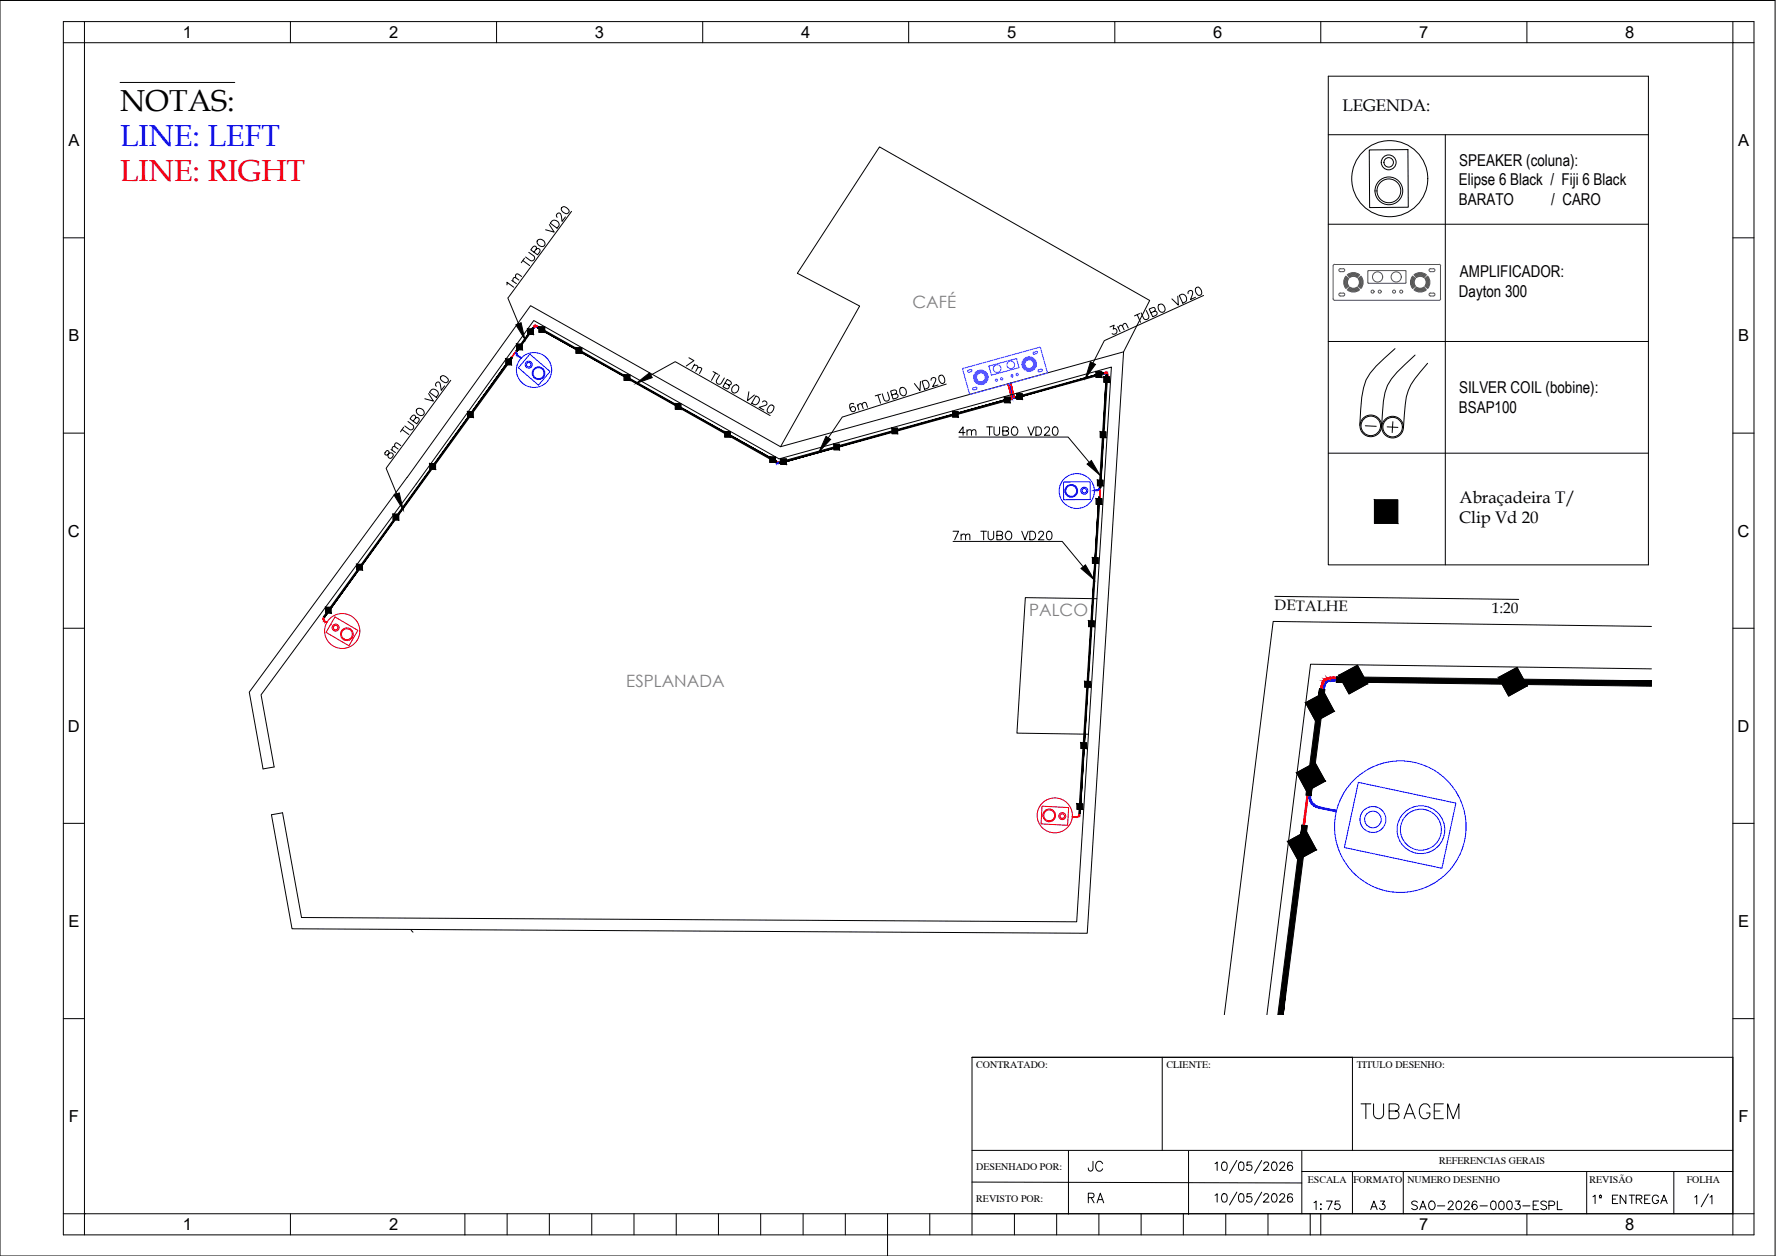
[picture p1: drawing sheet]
<svg xmlns="http://www.w3.org/2000/svg" width="420mm" height="297mm" viewBox="0 0 420 297" stroke-linecap="round" stroke-linejoin="round" font-family="sans-serif">
<!-- layer: Line_RIGHT -->
<g fill="#f00" stroke="#f00" stroke-width=".24">
<path d="M261.7 88.2h.2z"/>
<path d="M126.6 77v.2z"/>
<path d="M260.3 115.3l-.1 2.5zM260.3 115.3l-.1 2.5h-.1z"/>
<path d="M122.2 82.8l-1.2 1.8zM122.2 82.8l-1.2 1.8z"/>
<path d="M261 88.2l.3-.1zM261.1 88.3l.2-.2z"/>
<path d="M261.3 88.1h.2zM261.3 88.2l.2-.1z"/>
<path d="M261.5 88.1h.1zM261.5 88.2l.1-.1z"/>
<path d="M261.6 88.1h.1zM261.6 88.2l.1-.1z"/>
<path d="M261.9 88.2l-.1 .1zM261.9 88.2l-.1 .1z"/>
<path d="M261.8 88.3h.2zM261.8 88.3h.2z"/>
<path d="M261.9 88.4l.1 .1zM261.9 88.4l.1 .1z"/>
<path d="M261.9 88.5l.1 .1zM261.9 88.5l.1 .1z"/>
<path d="M239.1 90.6l.3 1.2zM239.1 90.6l.3 1.2zM239.4 91.8l.2 .8zM239.4 91.8l.2 .8zM239.6 92.6l.2 .6zM239.6 92.6l.2 .6h-.1zM239.7 93.2l.2 .4-.1-.4zM239.7 93.2l.2 .4zM239.9 93.6l.1 .2zM239.9 93.6v.3zM240 93.8l-.1 .1zM239.9 93.9h.2zM240 94l.2-.1zM240.2 93.9h.1zM240.2 94l.1-.1z"/>
<path d="M238.4 90.8l.4 1.2zM238.4 90.8l.4 1.2zM238.8 92l.3 .8zM238.8 92l.2 .9zM239 92.9l.2 .6zM239 92.9l.2 .6zM239.1 93.5l.2 .4zM239.1 93.5l.2 .4zM239.2 93.9l.1 .2zM239.2 93.9l.1 .2zM239.2 94.1l.1 .1zM239.2 94.1l.1 .1zM239.2 94.2l-.1 .1zM239.1 94.2h.1z"/>
<path d="M184.4 109.3l-.1 .1zM184.1 109.4l.2-.1zM184.1 109.4l.1-.1zM183.9 109.4l.1-.1zM183.9 109.3h.1zM183.9 109.2v.1zM183.8 109.2h.1zM183.8 109.2h.1zM183.7 109.2h.2zM183.7 109.1l.2 .1z"/>
<path d="M127.1 77.3h.3zM127.2 77.2l.2 .1z"/>
<path d="M127 77.2h.2zM127 77.1l.2 .1z"/>
<path d="M126.8 77.2l.2-.1zM126.8 77.1h.2zM126.8 77v.2z"/>
<path d="M126.7 77.1l.1-.1zM126.7 77h.1z"/>
<path d="M126.6 77l-.1 .2zM126.5 77.1l.1-.1z"/>
<path d="M126.4 77.1v.1zM126.4 77.1v.1z"/>
<path d="M126.3 77.2v.2zM126.3 77.2v.2z"/>
<path d="M126.2 77.3v.2zM126.2 77.3v.2z"/>
<path d="M76.6 145.9l-.1 .3zM76.7 146l-.2 .2zM76.5 146.2v.3zM76.6 146.2l-.1 .3zM76.5 146.5l.1 .3zM76.6 146.5v.3zM76.6 146.8l.3 .2zM76.7 146.8l.2 .2z"/>
<path d="M76.9 146.9l.4 .3zM76.9 147l.4 .2z"/>
<path d="M254.6 193.2h.3zM254.6 193.2h.3zM254.9 193.1l.3-.1zM254.9 193.1l.3-.1zM255.1 193l.3-.2zM255.3 192.7l-.2 .3zM255.4 192.5v.3zM255.3 192.5v.2l.1-.2z"/>
<path d="M253.7 193.2h.9zM253.7 193.1l.9 .1z"/>
<path d="M309.2 187.6l-.6 7.9 1-7.9zM309.2 187.6l-.6 7.9-.4-.1z"/>
<path d="M315.4 160.5h1v-.4zM315.4 160.1h1l-1 .4z"/>
<path d="M314.7 160.5h.7v-.4zM314.7 160.2l.7-.1-.7 .4z"/>
<path d="M314.6 160.2l.1 .3zM314.6 160.2l.1 .3z"/>
<path d="M314.2 160.6l.5-.1-.1-.3zM314.1 160.3l.5-.1-.4 .4z"/>
<path d="M313.9 160.3h.2l.1 .3zM313.9 160.3l.3 .3z"/>
<path d="M313.9 160.3l-.2 .5 .4-.2zM313.5 160.5l.4-.2-.2 .5z"/>
<path d="M313.3 160.6l.2-.1 .2 .3zM313.3 160.6l.4 .2z"/>
<path d="M313.3 160.6v.5l.3-.2zM313.3 160.6v.5l-.2-.2z"/>
<path d="M313.1 160.9l.2 .2h-.4zM312.9 161.1h.4z"/>
<path d="M312.9 161.1l.2 .6 .2-.5zM312.9 161.1l.2 .6-.3-.2z"/>
<path d="M312.8 161.5l.3 .2-.4-.1zM312.7 161.6l.4 .1z"/>
<path d="M312.7 161.6l.2 .7 .2-.6zM312.7 161.6l.2 .7-.4-.1z"/>
<path d="M312.5 162.2l.2 .9 .2-.8zM312.5 162.2l.2 .9-.3-.1z"/>
</g>
<!-- layer: LINE_LEFT -->
<g fill="#00f" stroke="#00f" stroke-width=".24">
<path d="M184.1 109.5h-.1z"/>
<path d="M183.9 109.5h.1z"/>
<path d="M183.8 109.5l.1-.1z"/>
<path d="M183.7 109.4h.2z"/>
<path d="M261.1 88.3h.2zM261.1 88.4l.2-.1zM261.3 88.3v.1l.2-.1zM261.3 88.4l.2-.1zM261.5 88.3h.1zM261.5 88.3h.1zM261.6 88.3h.1zM261.6 88.3h.1zM261.7 88.3h.1zM261.7 88.3h.1zM261.7 88.4h.1zM261.7 88.4h.1zM261.7 88.5h.2zM261.7 88.5h.2zM261.8 88.5l.1 .2zM261.8 88.5l.1 .2h-.1z"/>
<path d="M239 90.7l.3 1.1zM239 90.7l.2 1.1zM239.2 91.8l.3 .9zM239.2 91.8l.3 .9zM239.4 92.7l.3 .5zM239.4 92.7l.3 .5-.1 .1zM239.6 93.3l.2 .4-.1-.5zM239.6 93.3l.2 .4zM239.7 93.7l.2 .2zM239.7 93.7l.1 .3zM239.8 94h.2zM239.8 94h.2zM240 94.1l.1-.1zM240.1 94h.2zM240.1 94.1h.2z"/>
<path d="M238.5 90.8l.5 1.1-.4-1.2zM238.5 90.8l.5 1.1h-.2zM238.8 91.9l.4 .9-.2-.9zM238.8 91.9l.3 .9zM239.1 92.8l.3 .6zM239.1 92.8l.3 .6zM239.3 93.4l.1 .4zM239.3 93.4l.1 .4zM239.4 93.8l.1 .3zM239.4 93.8l.1 .3zM239.4 94.1v.2l.1-.2zM239.4 94.1v.2zM239.3 94.3v.1zM239.2 94.3l-.1 .1zM239.1 94.3h.1z"/>
<path d="M184.2 109.6l.2-.1zM184.2 109.5h.2l-.2 .1z"/>
<path d="M184.2 109.5l-.1 .1zM184.1 109.5v.1z"/>
<path d="M183.6 109.3h.2zM183.6 109.2l.2 .1z"/>
<path d="M127 77.4l.3 .1zM127.1 77.3l.2 .2zM126.9 77.3h.2zM126.9 77.2l.2 .1zM126.7 77.3l.2-.1zM126.8 77.2h.1zM126.7 77.3l.1-.1zM126.7 77.2h.1zM126.7 77.2l-.1 .1zM126.5 77.2h.2zM126.5 77.2v.2zM126.4 77.3l.1-.1zM126.4 77.3v.2zM126.3 77.4l.1-.1zM126.3 77.4l-.1 .3zM126.3 77.4l-.1 .3z"/>
<path d="M122.3 83l-.2 .3zM122.3 83l-.2 .3zM122.1 83.3v.2zM122.2 83.3l-.1 .2zM122.1 83.5l.1 .3zM122.2 83.5v.3zM122.2 83.8l.2 .2zM122.3 83.8l.1 .2z"/>
<path d="M122.4 83.9l.9 .8zM122.4 84l.9 .7z"/>
<path d="M258.9 115.9h.6zM258.9 116l.6-.1v.1z"/>
<path d="M259.5 115.9h.3l-.3 .1zM259.5 115.9h.3zM259.8 115.9l.3-.2zM259.8 115.9l.3-.2zM260.2 115.3l-.2 .3zM260.1 115.3l-.1 .3z"/>
<path d="M315.5 161.1h.9v-.4zM315.4 160.7h1l-.9 .4zM314.7 161.1h.8l-.1-.4zM314.7 160.7h.7l-.7 .4zM314.7 160.7l-.4 .4h.4zM314.2 160.8l.5-.1-.4 .4zM314.2 160.8l-.3 .5 .4-.2zM313.7 161l.5-.2-.3 .5zM313.7 161v.5l.2-.2zM313.7 161v.5l-.3-.2zM313.4 161.3l.2 .6 .1-.4zM313.4 161.3l.2 .6-.4-.1zM313.2 161.8l.2 .7 .2-.6zM313.2 161.8l.2 .7-.3-.1zM313.1 162.4l.1 .9 .2-.8zM313.1 162.4l.1 .9-.3-.1z"/>
<path d="M309.7 188l.3 .1-.3 .6zM310 188.1l-.3 .6h.3zM309.7 188.7h.3l-.1 .7zM310 188.7l-.1 .7 .3-.1zM309.9 189.4l.3-.1v.7zM310.2 189.3v.7l.3-.2zM310.2 190l.3-.2 .2 .7zM310.5 189.8l.2 .7 .2-.3zM310.9 190.2l.4 .7-.6-.4zM310.9 190.2l.4 .7 .1-.3zM311.4 190.6l.6 .5-.7-.2zM311.4 190.6l.6 .5v-.3z"/>
<path d="M312 190.8v.3l4.2 .6zM312 191.1l4.2 .6-.1 .3z"/>
</g>
<!-- layer: Line_RIGHT -->
<g fill="none" stroke="#f00" stroke-width=".24">
<path d="M126.2 77.3l.1 .1M126.4 77.2h.1M127 77.1l-.1 .1M127.2 77.2l-.1 .1M261.3 88.1v.1M261.5 88.1v.1M261.6 88.1v.1M262 88.3l-.1 .1M262 88.5h-.1M78.2 147.7h.1M79.2 145.9l5.5 3.2-2.2 3.6-5.4-3.2zM312.5 162.2l.4 .1"/>
<path d="M315.4 160.1v.4M246.5 190.7l6.3 .3-.2 4.2-6.3-.4z"/>
<circle cx="79.4" cy="148.4" r=".53"/>
<circle cx="79.4" cy="148.4" r=".83"/>
<circle cx="81" cy="149.2" r="4.1"/>
<circle cx="82.1" cy="150" r="1.29"/>
<circle cx="82.1" cy="150" r="1.5"/>
<circle cx="248.2" cy="192.8" r="1.29"/>
<circle cx="248.2" cy="192.8" r="1.5"/>
<circle cx="249.6" cy="192.8" r="4.1"/>
<circle cx="251.3" cy="193" r=".53"/>
<circle cx="251.3" cy="193" r=".83"/>
</g>
<!-- layer: LINE_LEFT -->
<g fill="none" stroke="#00f" stroke-width=".24">
<path d="M125.3 83.8l4.8 4.1-2.7 3.2-4.8-4.1zM183.8 109.3l-.1 .1M183.9 109.4l-.1 .1M183.9 109.4v.1M184 109.5h.1M184.1 109.5h.1M184.2 109.5h.1M251.6 114l6.3-.1v4.2l-6.3 .1zM321.4 185l23 4.9-3.3 15.4-23-4.9z"/>
<circle cx="125.1" cy="86.2" r=".83"/>
<circle cx="125.1" cy="86.2" r=".53"/>
<circle cx="126.4" cy="87.5" r="4.1"/>
<circle cx="127.4" cy="88.3" r="1.5"/>
<circle cx="127.4" cy="88.3" r="1.29"/>
<circle cx="253.4" cy="116.1" r="1.5"/>
<circle cx="253.4" cy="116.1" r="1.29"/>
<circle cx="254.8" cy="116.1" r="4.1"/>
<circle cx="256.5" cy="116" r=".83"/>
<circle cx="256.5" cy="116" r=".53"/>
<circle cx="324.8" cy="193.8" r="3.1"/>
<circle cx="324.8" cy="193.8" r="1.97"/>
<circle cx="331.3" cy="195.5" r="15.6"/>
<circle cx="336.1" cy="196.2" r="5.7"/>
<circle cx="336.1" cy="196.2" r="4.8"/>
</g>
<!-- layer: tubagem -->
<g fill="#000" stroke="#000" stroke-width=".24">
<path d="M122 76.8l1.3-.5 .9 3.9zM150.5 90.7l3.2-2.5 .6 1.1zM258 85.5l1.2 .7-2.4 3.2zM93.2 117.1l1.2-.5 1 4zM195.4 103.2l1.1 .7-2.7 3zM257.2 109.8l1-.9 2 3.5zM255.7 134.4l1.1-.8 2 3.5z"/>
<path d="M124.8 77.8l1.4 1.3v-1.3zM124.8 77.8l1.4 1.3h-1.4z"/>
<path d="M126 77.5l-3.7 5.6 4-5.5zM126 77.5l-3.7 5.6-.2-.2z"/>
<path d="M127.5 77.3l1.4 1.3v-1.3zM127.5 77.3l1.4 1.3h-1.4z"/>
<path d="M110.6 97.4l1.3 1.3v-1.3zM110.6 97.4l1.3 1.3h-1.3z"/>
<path d="M119.7 84.9l1.3 1.4v-1.4zM119.7 84.9l1.3 1.4h-1.3z"/>
<path d="M120.9 84.4l-44.1 61.6 44.4-61.3zM120.9 84.4l-44.1 61.6-.3-.2z"/>
<path d="M122.2 81.4l1.4 1.3v-1.3zM122.2 81.4l1.4 1.3h-1.4z"/>
<path d="M136.3 82.2l1.3 1.4v-1.4zM136.3 82.2l1.3 1.4h-1.3z"/>
<path d="M147.7 88.6l1.3 1.4v-1.4zM147.7 88.6l1.3 1.4h-1.3z"/>
<path d="M159.8 95.4l1.3 1.4v-1.4zM159.8 95.4l1.3 1.4h-1.3z"/>
<path d="M225.3 97.3l1.4 1.3v-1.3zM225.3 97.3l1.4 1.3h-1.4z"/>
<path d="M237.6 93.9l1.3 1.3v-1.3zM237.6 93.9l1.3 1.3h-1.3z"/>
<path d="M240.2 93.9l.1 .3 20.7-6.1zM240.3 94.2l20.7-6.1 .2 .3z"/>
<path d="M240.5 93.1l1.4 1.3v-1.3zM240.5 93.1l1.4 1.3h-1.4z"/>
<path d="M259.3 87.9l1.3 1.4v-1.4zM259.3 87.9l1.3 1.4h-1.3z"/>
<path d="M261.7 88.6l-1.3 26.8 1.6-26.8zM261.7 88.6l-1.3 26.8h-.3z"/>
<path d="M261.2 89.1l1.3 1.3v-1.3zM261.2 89.1l1.3 1.3h-1.3z"/>
<path d="M101.7 109.6l1.3 1.4v-1.4zM101.7 109.6l1.3 1.4h-1.3z"/>
<path d="M171.4 102.1l1.4 1.3v-1.3zM171.4 102.1l1.4 1.3h-1.4z"/>
<path d="M182.1 108.1l1.4 1.3v-1.3zM182.1 108.1l1.4 1.3h-1.4z"/>
<path d="M127.2 77.5l56.4 31.9 .2-.3zM127.3 77.3l56.5 31.8-56.6-31.6z"/>
<path d="M184.3 109.3l.1 .3 54.7-15.4zM184.4 109.6l54.7-15.4v.3z"/>
<path d="M184.7 108.5l1.4 1.3v-1.3zM184.7 108.5l1.4 1.3h-1.4z"/>
<path d="M197.3 105.1l1.3 1.3v-1.3zM197.3 105.1l1.3 1.3h-1.3z"/>
<path d="M211 101.2l1.3 1.4v-1.4zM211 101.2l1.3 1.4h-1.3z"/>
<path d="M259.9 117.5l-4.3 75 4.6-75zM259.9 117.5l-4.3 75-.4-.1z"/>
<path d="M259.3 117.9l1.4 1.4v-1.4zM259.3 117.9l1.4 1.4h-1.4z"/>
<path d="M259.6 113.6l1.3 1.3v-1.3zM259.6 113.6l1.3 1.3h-1.3z"/>
<path d="M260.3 102.1l1.3 1.4v-1.4zM260.3 102.1l1.3 1.4h-1.3z"/>
<path d="M325.2 118.2l5.5 5.6v-5.6zM325.2 118.2l5.5 5.6h-5.5z"/>
<path d="M84.4 133.5l1.3 1.3v-1.3zM84.4 133.5l1.3 1.3h-1.3z"/>
<path d="M93 121.6l1.3 1.4v-1.4zM93 121.6l1.3 1.4h-1.3z"/>
<path d="M258.4 131.9l1.4 1.4v-1.4zM258.4 131.9l1.4 1.4h-1.4z"/>
<path d="M77 143.6l1.3 1.4v-1.4zM77 143.6l1.3 1.4h-1.3z"/>
<path d="M257.5 146.8l1.4 1.4v-1.4zM257.5 146.8l1.4 1.4h-1.4z"/>
<path d="M316.7 159.7l6.8 2-2.4-4.4zM316.7 159.7l6.8 2-4.3 2.4z"/>
<path d="M354.5 160.2l6.8 2-2.4-4.4zM354.5 160.2l6.8 2-4.4 2.4z"/>
<path d="M255.7 175.7l1.3 1.3v-1.3zM255.7 175.7l1.3 1.3h-1.3z"/>
<path d="M256.6 161.1l1.4 1.4v-1.4zM256.6 161.1l1.4 1.4h-1.4z"/>
<path d="M308.9 166.2l6.7 2-2.3-4.4zM308.9 166.2l6.7 2-4.3 2.4z"/>
<path d="M312.2 162.9l-2 25.3 3.2-25.1zM312.2 162.9l-2 25.3-1.3-.2z"/>
<path d="M316.1 160v1.3l74.6-.3zM316.1 161.3l74.6-.3v1.3z"/>
<path d="M254.8 190.1l1.4 1.3v-1.3zM254.8 190.1l1.4 1.3h-1.4z"/>
<path d="M304.6 199l6.8 2-2.4-4.4zM304.6 199l6.8 2-4.4 2.4z"/>
<path d="M306.7 182.7l6.8 2-2.4-4.3zM306.7 182.7l6.8 2-4.4 2.4z"/>
<path d="M308 195.1l-5.7 44.9h1.3zM308 195.1l1.3 .2-5.7 44.7z"/>
</g>
<!-- layer: foto -->
<path d="M97.3 220l.4 .5" fill="none" stroke="#000" stroke-width=".24"/>
<!-- layer: 0 -->
<path d="M28.4 19.5h27.1M265.8 83.2l6.2-12.1-63.9-36.4-19.5 29.9 14.8 7.8-18.7 33.2-59.2-33.3-29.2 40.6-37.3 50.8 3.2 18.1 2.7-.4-3.1-17.1 36.7-49.8 27.8-38.7 58 32.7 78.6-21.7-8.2 131.2-183.4-1-4.5-24.8-2.6 .5 4.9 27 188.1 1 8.6-137.5-81.1 22.4M259.5 141.6l-16.9-.3-2 32.1 16.9 .2M390.7 158.2l-80.7-1.1-10.3 82.9M390.7 148.2l-89.5-1.2-11.6 93" fill="none" stroke="#000" stroke-width=".24"/>
<!-- layer: Amplificador Dayton 300 -->
<g fill="none" stroke="#7f00ff" stroke-width=".24">
<path d="M227.8 87.4l1.5 5.6 .4 .2M228 87l-.2 .4M229.1 87.5l-.2 .3 .4 .2M229.6 87.4l.3 .2-.1 .3M229.6 87.4l-.5 .2M229.7 87.9l-.5 .1M230.3 91.7l-.2 .2 .1 .3 .7-.1M230.5 88.5a1.71 1.71 0 0 0 .6 2.2M230.6 88.6a1.63 1.63 0 0 0 .5 2M230.7 88.6a1.5 1.5 0 0 0 .5 1.9M230.8 91.6l-.5 .1M230.8 91.6l.3 .2-.2 .3"/>
<path d="M230.8 88.7a1.38 1.38 0 0 0 .5 1.7M230.9 88.7a1.29 1.29 0 0 0 .4 1.6M231 88.8a1.16 1.16 0 0 0 .4 1.4M231.1 88.8a1.04 1.04 0 0 0 .4 1.3M232.5 88.3a1.04 1.04 0 0 0-1.3 .4M232.5 88.2a1.16 1.16 0 0 0-1.4 .4M232.6 88.1a1.29 1.29 0 0 0-1.6 .4M232.6 88a1.38 1.38 0 0 0-1.7 .5M232.6 88.4a1.04 1.04 0 0 1 .4 1.3M232.7 87.9a1.5 1.5 0 0 0-1.9 .5M232.7 88.3a1.16 1.16 0 0 1 .4 1.4M232.7 87.8a1.63 1.63 0 0 0-2 .5"/>
<path d="M232.8 87.7a1.71 1.71 0 0 0-2.2 .6M232.8 88.2a1.29 1.29 0 0 1 .4 1.6M232.8 88.1a1.38 1.38 0 0 1 .5 1.7M232.9 88a1.5 1.5 0 0 1 .5 1.9M232.9 89.8a1.04 1.04 0 0 1-1.3 .4M233 87.9a1.63 1.63 0 0 1 .5 2M233 89.9a1.16 1.16 0 0 1-1.4 .4M233 87.8a1.71 1.71 0 0 1 .6 2.2M233.1 90a1.29 1.29 0 0 1-1.6 .4M233.2 90a1.38 1.38 0 0 1-1.7 .5M233.3 90.1a1.5 1.5 0 0 1-1.9 .5M233.4 90.2a1.63 1.63 0 0 1-2 .5"/>
<path d="M233.5 90.2a1.71 1.71 0 0 1-2.2 .6M234 86.7l.7 2M234.1 86.5l-.1 .1M240.4 84.8l-6.4 1.8M240.4 84.8l.1 .1M240.5 84.9l.5 2M241 87l-6.4 1.7M241.1 86.8l-.1 .2M241.9 85.4a1.71 1.71 0 0 0 .6 2.1M242 85.4a1.63 1.63 0 0 0 .6 2.1M242.1 85.5a1.5 1.5 0 0 0 .5 1.9M242.2 85.5a1.38 1.38 0 0 0 .5 1.7"/>
<path d="M242.3 85.6a1.29 1.29 0 0 0 .4 1.6M242.4 85.6a1.16 1.16 0 0 0 .4 1.5M242.5 85.7a1.04 1.04 0 0 0 .4 1.3M243.9 85.2a1.04 1.04 0 0 0-1.3 .3M244 85.1a1.16 1.16 0 0 0-1.5 .4M244 84.9a1.29 1.29 0 0 0-1.6 .5M244.1 84.9a1.38 1.38 0 0 0-1.8 .4M244.1 85.3a1.04 1.04 0 0 1 .3 1.2M244.1 84.7a1.5 1.5 0 0 0-1.9 .6M244.1 85.2a1.16 1.16 0 0 1 .4 1.4M244.2 84.6a1.63 1.63 0 0 0-2.1 .6M244.2 84.6a1.71 1.71 0 0 0-2.1 .5"/>
<path d="M244.2 85a1.29 1.29 0 0 1 .5 1.6M244.3 85a1.38 1.38 0 0 1 .4 1.7M244.3 84.9a1.5 1.5 0 0 1 .5 1.8M244.3 86.7a1.04 1.04 0 0 1-1.3 .4M244.4 84.8a1.63 1.63 0 0 1 .6 2M244.4 86.8a1.16 1.16 0 0 1-1.4 .4M244.5 84.7a1.71 1.71 0 0 1 .5 2.1M244.5 86.8a1.29 1.29 0 0 1-1.6 .5M244.6 83.3l-.2 .3 .3 .2M244.6 86.9a1.38 1.38 0 0 1-1.7 .5M244.7 87a1.5 1.5 0 0 1-1.8 .5M244.8 87a1.63 1.63 0 0 1-2 .6"/>
<path d="M244.9 87.1a1.71 1.71 0 0 1-2.1 .6M245.1 83.2l-.5 .1M245.1 83.1l.3 .2-.2 .3M245.2 83.6l-.5 .2M245.7 87.4l-.2 .2 .1 .3 .7-.1M245.7 87.4h.8l.1 .2-.2 .2M245.8 82.2l-17.9 4.9M245.9 82.1l.3 .2M246.2 82.3l1.6 5.6-.2 .4M247.5 88.3l-17.9 4.9"/>
<circle cx="235.7" cy="89.9" r=".28"/>
<circle cx="235.9" cy="87.2" r=".91"/>
<circle cx="237" cy="89.6" r=".28"/>
<circle cx="239.1" cy="86.3" r=".91"/>
<circle cx="239.4" cy="88.9" r=".28"/>
<circle cx="240.6" cy="88.6" r=".28"/>
</g>
<!-- layer: tubagem -->
<g fill="none" stroke="#000" stroke-width=".24">
<path d="M323.9 35.5l9.2-.1 .1 13.6-9.2 .1zM125.1 59.7l1.2 .8a.69 .69 0 0 1 .1 .9 .69 .69 0 0 1-.9 .2l-1.2-.8M126.8 59a.53 .53 0 0 1 .8-.1 .53 .53 0 0 1 .1 .7l-.5 .7-1.6-1.2 .5-.7 .3-.2 .4 .2 .1 .3-.6 .9M127.3 56.7a1.04 1.04 0 0 1 1.3 .2 1.04 1.04 0 0 1 .1 1.3 1.05 1.05 0 0 1-1.3-.2 1.05 1.05 0 0 1-.1-1.3zM130 53.1l1.1 1.8-2-.6M130.6 52.3a1.06 1.06 0 0 1 1.2 0 1.06 1.06 0 0 1 .4 1.2l-.4 .5-1.6-1.2zM133 49.1a1.15 1.15 0 0 1 1.6 1.1l-.1 .2a1.15 1.15 0 0 1-1.7-1.2zM133.8 51.3l-.8 1.1-.2-1.4a.65 .65 0 0 0-.6-.6l-.5 .4 .1 .6M135.2 50l-15.1 20.5 2.6 6.1M119.9 67.4v-.7l1.6 1.2M121.1 66.3l1.1 .8M122.8 66.2l-1.1-.6-.3 .3v.6"/>
<path d="M123.4 65.4l-1.1-.6-.3 .3v.6M123.7 61.6l1.6 1.2M124.1 61.1l-.8 1M124.8 77.8h1.4v1.3h-1.4zM127.5 77.3h1.4v1.3h-1.4zM262.6 77.3l1-.4-.2 .9a.67 .67 0 0 1 .9 .7 .67 .67 0 0 1-1 .5l-.2-.1M264.4 77.2l.6 1.2M264.6 77.6l.3-.6 .4-.1 .6 1.1M265.6 77.2l.2-.6 .5-.1 .6 1.1M269 74.4l.8 1.8M269.6 74.2l-1.2 .5M271.2 73.4l.6 1.3a.69 .69 0 0 1-.4 .8 .69 .69 0 0 1-.8-.2l-.6-1.3"/>
<path d="M273 73.6a.52 .52 0 0 1 .8 .4l-.3 .6-.8 .3-.8-1.8 1.1-.4 .3 .4v.3l-1.1 .6M274.2 72a1 1 0 0 1 1.3 .5 1 1 0 0 1-.5 1.4 1.15 1.15 0 0 1-.8-1.9zM278.6 70l.2 2.2-1.6-1.5M279 69.9l.6-.3a1.08 1.08 0 0 1 1 .6 1.08 1.08 0 0 1-.2 1.2l-.6 .3zM281.1 69.5l.1-.6 .7-.2a.65 .65 0 0 1 .2 .9l-.5 1.3 1.2-.6M283 68l.2-.1a1.16 1.16 0 0 1 .9 1.9h-.2a1.16 1.16 0 0 1-.9-1.8zM284.7 69.9l-23.5 10.7-2.6 5.2M96.5 99.7l1.2 .8a.66 .66 0 0 1 0 .9 .66 .66 0 0 1-.8 .2l-1.1-.9M98.3 98.9l.5-.2a.53 .53 0 0 1 .3 .9l-.5 .6-1.6-1.2 .5-.6 .4-.2h.2l.2 .4-.6 1M98.7 96.7a1.04 1.04 0 0 1 1.3 .2 1.04 1.04 0 0 1 .1 1.3 1.04 1.04 0 0 1-1.3-.2 1.04 1.04 0 0 1-.1-1.3zM101.4 93.1l1.1 1.8-2-.6M102 92.2a1.07 1.07 0 0 1 1.2 .1 1.07 1.07 0 0 1 .4 1.1l-.4 .6-1.6-1.2z"/>
<path d="M104.4 89l.2-.2a1.31 1.31 0 0 1 1.4 1.4l-.1 .1a1.15 1.15 0 0 1-1.6-1.2zM105.2 91.3l-.8 1-.3-1.6-.3-.3-.5 .1-.2 .2-.1 .4 .3 .2M106.6 89.9l-15.2 20.9 2.5 6M110.6 97.4h1.3v1.3h-1.3zM119.7 84.9h1.3v1.4h-1.3zM122.2 81.4h1.4v1.3h-1.4zM136.3 82.2h1.3v1.4h-1.3zM147.7 88.6h1.3v1.4h-1.3zM154 88.7l5.7-3.2 22.5 12.8M159.8 95.4h1.3v1.4h-1.3zM163 84.6l1.2 .7-1.9 1.3M164.1 86.5l.4-.2a.49 .49 0 0 1 .6 .7l-.5 .8"/>
<path d="M164.3 86.1l-.6 1.2M165.1 87a.69 .69 0 0 1 .9 .2l-.5 1.1M168.7 87.9l1.2 .6M169.3 88.2l-1 1.7M170.2 88.7l-.7 1.2a.67 .67 0 0 0 .3 .9 .67 .67 0 0 0 .8-.2l.8-1.2M171.5 90.6l1.1 .4 .4-.3-.2-.5-.8-.5-1 1.8 1.2 .4 .4-.6-.3-.3M173.4 91.4a.76 .76 0 0 1 1-.3 .76 .76 0 0 1 .3 1l-.2 .5a.78 .78 0 0 1-1.1 .3 .78 .78 0 0 1-.3-1.1zM177.2 92.7l-.4 2.1 1.7-1.4M178.8 93.6l.6 .3a1.07 1.07 0 0 1-.1 1.5 1.07 1.07 0 0 1-1.5 0zM180.4 95.1l.4-.3 .5 .2 .1 .7-1.8 .6 1.1 .7M182.1 95.9a.61 .61 0 0 1 .7 0 .61 .61 0 0 1 .3 .6 1.3 1.3 0 0 1-1.2 1.1h-.2a1.05 1.05 0 0 1 .4-1.7zM202 95.6a.61 .61 0 0 0-.9 0 1.21 1.21 0 0 0 1 1.8 .62 .62 0 0 0 .3-.8 .62 .62 0 0 0-.7-.4 .62 .62 0 0 0-.5 .7"/>
<path d="M202.8 95.7l.4 1.3M202.9 96l.4-.5h.5l.4 1.1M203.9 95.7l.4-.5h.5l.4 1.1M207.7 93.5l.6 1.9M208.3 93.2l-1.2 .4M210 92.7l.4 1.4a.67 .67 0 0 1-.5 .7 .67 .67 0 0 1-.8-.3l-.4-1.4M211.8 93.2a.52 .52 0 0 1 .6 .3 .52 .52 0 0 1-.3 .6l-.8 .3-.6-1.9 1.1-.3a.44 .44 0 0 1 .2 .7l-1 .5M213 91.8a.98 .98 0 0 1 1.4 .5 .98 .98 0 0 1-.7 1.3 1.19 1.19 0 0 1-.7-1.8zM217.8 90.2l-.2 2.2-1.3-1.7M218.1 90.2l.7-.3a1.07 1.07 0 0 1 .9 .8 1.07 1.07 0 0 1-.3 1.1l-.7 .3zM220.3 89.9a.61 .61 0 0 1 .4-.6 .61 .61 0 0 1 .7 .2l-.1 .7-.7 1.2 1.3-.4M222.2 89a.62 .62 0 0 1 .9-.1 1.05 1.05 0 0 1-.1 1.8 1.31 1.31 0 0 1-.8-1.7z"/>
<path d="M223.9 90.8l-24.6 7.8-3.3 4.9M225.3 97.3h1.4v1.3h-1.4zM237.6 93.9h1.3v1.3h-1.3zM240.5 93.1h1.4v1.3h-1.4zM259.3 87.9h1.3v1.4h-1.3zM261.2 89.1h1.3v1.3h-1.3zM329.5 99.7l-.1 2.6M330 82.5l-2.5 2.2a12.9 12.9 0 0 0-5.3 9.3l-.5 6.6M334.8 84l-2.4 2.2a12.7 12.7 0 0 0-5.1 8.7l-.4 6M337.7 85.9a19 19 0 0 0-5 8l-.7 7.3M91.4 106.7l-.4 .6a.41 .41 0 0 0 .7 .3 .84 .84 0 0 1 1.2-.3l.1 .2a.75 .75 0 0 1-.9 .9 1.04 1.04 0 0 1-.1-1.5l-.2-.3zM92.5 106.3l1.1 .7"/>
<path d="M94.2 106.2l-1.1-.6a.7 .7 0 0 0-.3 .9M94.8 105.4l-1-.7-.4 .4v.5M95.1 101.6l1.6 1.2M95.5 101l-.8 1.1M101.7 109.6h1.3v1.4h-1.3zM171.4 102.1h1.4v1.3h-1.4zM182.1 108.1h1.4v1.3h-1.4zM184.7 108.5h1.4v1.3h-1.4zM197.3 105.1h1.3v1.3h-1.3zM211 101.2h1.3v1.4h-1.3zM226.9 103.4h25.8l5 5.9M228.3 102.3h-1.4l.9-1.3v1.9"/>
<path d="M228.8 102l.4-.4 .5 .1 .1 1.2M228.8 101.6v1.3M229.8 102l.5-.4 .5 .1 .1 1.2M233.4 101h1.4M234.1 101v1.9M235.2 101v1.4a.66 .66 0 0 0 .6 .5 .66 .66 0 0 0 .7-.5v-1.4M237.2 101.9l1.2-.1 .2-.3-.1-.3-.4-.2h-.9v1.9h.9a.51 .51 0 0 0 .5-.5 .51 .51 0 0 0-.5-.5M239.4 101.2a.75 .75 0 0 1 .9-.2 .75 .75 0 0 1 .5 .7 .84 .84 0 0 1-.3 1.1 .84 .84 0 0 1-1.1-.1l-.1-.5zM243.2 101l.7 1.9 .8-1.9M245.1 101h.6a1.08 1.08 0 0 1 .7 .9 1.08 1.08 0 0 1-.7 1h-.6zM247.1 101.4l.3-.4h.5l.3 .2 .1 .3-1.2 1.4h1.3M249.3 101a.64 .64 0 0 1 .9 .3 1.01 1.01 0 0 1-.6 1.6 1.25 1.25 0 0 1-.3-1.9z"/>
<path d="M259.3 117.9h1.4v1.4h-1.4zM259.6 113.6h1.3v1.3h-1.3zM260.3 102.1h1.3v1.4h-1.3zM323 100.7l2.6 .1M325.2 118.2h5.5v5.6h-5.5zM328.2 101l2.5 .1M84.4 133.5h1.3v1.3h-1.3zM93 121.6h1.3v1.4h-1.3zM225.5 125.6h1.3l-1 2.1M225.5 128h25.8l4.9 6M227.4 126.7l.4-.4 .5 .1 .1 1.3M227.4 126.3v1.4"/>
<path d="M228.4 126.7l.5-.4 .5 .1v1.3M232 125.6h1.4M232.7 125.6v2.1M233.8 125.6v1.5a.66 .66 0 0 0 .6 .6 .66 .66 0 0 0 .7-.6v-1.5M235.8 126.6h.9l.4-.2a.38 .38 0 0 0-.1-.6l-1.2-.2v2.1h.9a.55 .55 0 0 0 .4-.9l-.4-.2M238 125.9l.2-.1a.76 .76 0 0 1 1.2 .6v.5a.76 .76 0 0 1-.8 .8 .76 .76 0 0 1-.8-.8zM241.7 125.6l.8 2.1 .7-2.1M243.6 125.6h.7a1.08 1.08 0 0 1 .7 1 1.08 1.08 0 0 1-.7 1.1h-.7zM245.7 126.1l.4-.5h.4l.4 .4-.3 .7-.9 1h1.3M247.8 125.8a.63 .63 0 0 1 1 .2 1.39 1.39 0 0 1-.5 1.7h-.2a1.34 1.34 0 0 1-.3-1.9zM258.4 131.9h1.4v1.4h-1.4zM77 143.6h1.3v1.4h-1.3z"/>
<path d="M257.5 146.8h1.4v1.4h-1.4zM316.7 159.7l4.4-2.4 2.4 4.4-4.3 2.4zM255.7 175.7h1.3v1.3h-1.3zM256.6 161.1h1.4v1.4h-1.4zM308.9 166.2l4.4-2.4 2.3 4.4-4.3 2.4zM354.5 160.2l4.4-2.4 2.4 4.4-4.4 2.4zM254.8 190.1h1.4v1.3h-1.4zM304.6 199l4.4-2.4 2.4 4.4-4.4 2.4zM306.7 182.7l4.4-2.3 2.4 4.3-4.4 2.4z"/>
<circle cx="328.5" cy="38.4" r="1.12"/>
<circle cx="328.5" cy="38.4" r="1.76"/>
<circle cx="328.6" cy="45.1" r="2.82"/>
<circle cx="328.6" cy="45.1" r="3.3"/>
<circle cx="328.8" cy="42.3" r="9"/>
<circle cx="324.3" cy="100.7" r="2.56"/>
<circle cx="324.3" cy="100.7" r="2.31"/>
<circle cx="329.5" cy="101" r="2.56"/>
<circle cx="329.5" cy="101" r="2.31"/>
</g>
<!-- layer: GEN - TEXT -->
<g fill="none" stroke="#000" stroke-width=".24">
<path d="M314.2 18h75.8v115.6h-75.8zM314.2 31.9h75.8M341.9 31.9v101.7M314.2 53h75.8M314.2 80.8h75.8M314.2 107.2h75.8M301.6 141l57.7 .8M230 250h180v37h-180zM275 250v22.1M320 250v22.1M230 272.1h180M230 279.6l78 .2"/>
<path d="M252.8 272.1v15M281.2 272.2v15M308 272.3v14.7M308 277.1h102M320 277.1v9.9M332 277.1v9.9M375.4 277.1v9.9M396 277.1v9.9"/>
</g>
<!-- layer: Cartiglio -->
<g fill="none" stroke="#000" stroke-width=".24">
<path d="M0 .1h419.9v296.9h-419.9zM15 5.1h400v286.9h-400zM15 10.1h395v276.9h-395M20 5.1v286.9M68.7 5.1v5M117.5 5.1v5M166.2 5.1v5M215 5.1v5M263.7 5.1v5M312.5 5.1v5M361.2 5.1v5M410 5.1v5h5"/>
<path d="M15 56.2h5M410 56.2h5M15 102.4h5M410 102.4h5M15 148.6h5M410 148.6h5M15 194.7h5M410 194.7h5M15 240.9h5M410 240.9h5M287.4 275.2l.6-.4v2M289.3 274.9a.69 .69 0 0 1 .9 .3 1 1 0 0 1-.6 1.6 1.25 1.25 0 0 1-.3-1.9z"/>
<path d="M292.6 274.4l-1.7 3.1M293.3 274.9a.64 .64 0 0 1 .9 .3l.1 .5a.85 .85 0 0 1-.8 1.1 1.28 1.28 0 0 1-.2-1.9zM296 274.8h-.9l-.1 .9a.7 .7 0 0 1 1-.1 .7 .7 0 0 1-.1 1.1 .7 .7 0 0 1-1-.3M298.5 274.4l-1.7 3.1M299 275.3l.2-.4 .6-.1 .3 .6-1.2 1.4h1.3M301.1 274.9a.64 .64 0 0 1 .9 .3 1.01 1.01 0 0 1-.6 1.6 1.25 1.25 0 0 1-.3-1.9zM302.8 275.3l.3-.5 .6 .1 .2 .3-.2 .7-1 .9h1.3M305.7 275.1a.59 .59 0 0 0-.8-.2 1.14 1.14 0 0 0 .4 1.9 .62 .62 0 0 0 .5-.6 .62 .62 0 0 0-.6-.6 .62 .62 0 0 0-.6 .5M20 287h.1M68.7 287v5M110 287v5M120 287v5"/>
<path d="M130 287v5M140 287v5M150 287v5M160 287v5M170 287v5M180 287v5M190 287v5M200 287v5M210 287v10M220 287v5M230 287v5M240 287v5"/>
<path d="M250 287v5M260 287v5M270 287v5M280 287v5M287.4 282.7l.6-.4v2M289.3 282.4a.69 .69 0 0 1 .9 .3 1 1 0 0 1-.6 1.6 1.25 1.25 0 0 1-.3-1.9zM290 287v5M292.6 281.9l-1.7 3.1M293.3 282.4a.64 .64 0 0 1 .9 .3l.1 .5a.85 .85 0 0 1-.8 1.1 1.28 1.28 0 0 1-.2-1.9zM296 282.3h-.9l-.1 .9a.7 .7 0 0 1 1-.1 .7 .7 0 0 1-.1 1.1 .7 .7 0 0 1-1-.3M298.5 281.9l-1.7 3.1M299 282.8l.2-.4 .6-.1 .3 .6-1.2 1.4h1.3"/>
<path d="M300 287v5M301.1 282.4a.64 .64 0 0 1 .9 .3 1.01 1.01 0 0 1-.6 1.6 1.25 1.25 0 0 1-.3-1.9zM302.8 282.8l.2-.4 .5-.1 .3 .2 .1 .4-1.2 1.4h1.3M305.7 282.6a.59 .59 0 0 0-.8-.2 1.16 1.16 0 0 0 .3 1.9 .62 .62 0 0 0 .6-.6 .62 .62 0 0 0-.6-.6 .62 .62 0 0 0-.6 .6M310 287v5M312.5 287v5M361.2 287v5M400.9 283.1l.5-.4v2M404.2 282.3l-1.7 3.1M404.5 283.1l.5-.4v2M415 287h-5v5"/>
</g>
<!-- layer: tubagem -->
<g fill="none" stroke="#545454" stroke-width=".24">
<path d="M315.7 71h24.7M315.7 62.6h24.7M315.7 62.5l-.3 .4v7.8l.3 .3M317.1 63.6h.7M317.1 69.3h.7M317.1 63.5a.36 .36 0 0 0-.4 .4 .36 .36 0 0 0 .4 .3h.7a.36 .36 0 0 0 .3-.3 .36 .36 0 0 0-.3-.4M317.1 69.3a.36 .36 0 0 0-.4 .3 .36 .36 0 0 0 .4 .4h.7a.36 .36 0 0 0 .3-.3 .36 .36 0 0 0-.3-.4M318.4 65.3a2.31 2.31 0 0 0 0 2.9M318.6 65.4a2.14 2.14 0 0 0 0 2.7M318.6 65.5a2.01 2.01 0 0 0 0 2.6M318.7 68.5a2.31 2.31 0 0 0 3 0M318.7 65a2.31 2.31 0 0 1 3 0"/>
<path d="M318.8 65.6a1.84 1.84 0 0 0 0 2.4M318.8 68.4a2.14 2.14 0 0 0 2.8 0M318.8 65.1a2.14 2.14 0 0 1 2.8 0M318.9 65.7a1.71 1.71 0 0 0 0 2.2M318.9 68.3a2.01 2.01 0 0 0 2.6 0M318.9 65.2a2.01 2.01 0 0 1 2.6 0M319 68.2a1.84 1.84 0 0 0 2.4 0M319 65.4a1.84 1.84 0 0 1 2.4 0M319 65.8a1.54 1.54 0 0 0 0 2M319.1 68.1a1.71 1.71 0 0 0 2.2 0M319.1 65.5a1.71 1.71 0 0 1 2.2 0M319.1 65.9a1.42 1.42 0 0 0 0 1.8"/>
<path d="M319.2 68a1.54 1.54 0 0 0 2 0M319.2 65.6a1.54 1.54 0 0 1 2 0M319.3 67.9a1.42 1.42 0 0 0 1.8 0M319.3 65.7a1.42 1.42 0 0 1 1.8 0M321.3 65.9a1.42 1.42 0 0 1 0 1.8M321.4 65.8a1.54 1.54 0 0 1 0 2M321.5 65.7a1.71 1.71 0 0 1 0 2.2M321.6 65.6a1.84 1.84 0 0 1 0 2.4M321.7 65.5a2.01 2.01 0 0 1 0 2.6M321.8 65.4a2.14 2.14 0 0 1 0 2.7M322 65.3a2.31 2.31 0 0 1 0 2.9M323.6 64.1v2.8"/>
<path d="M323.6 66.9l.1 .1M323.7 64h8.8l.1 2.9M323.7 67h8.8M323.7 64l-.1 .1M332.6 66.9l-.1 .1M334.2 65.3a2.31 2.31 0 0 0 0 2.9M334.3 65.4a2.14 2.14 0 0 0 0 2.7M334.4 65.5a2.01 2.01 0 0 0 0 2.6M334.5 68.5a2.31 2.31 0 0 0 3 0M334.5 65a2.31 2.31 0 0 1 3 0M334.6 65.6a1.84 1.84 0 0 0 0 2.4M334.6 68.4a2.14 2.14 0 0 0 2.8 0"/>
<path d="M334.6 65.1a2.14 2.14 0 0 1 2.8 0M334.7 65.7a1.71 1.71 0 0 0 0 2.2M334.7 68.3a2.01 2.01 0 0 0 2.6 0M334.7 65.2a2.01 2.01 0 0 1 2.6 0M334.8 68.2a1.84 1.84 0 0 0 2.4 0M334.8 65.4a1.84 1.84 0 0 1 2.4 0M334.8 65.8a1.54 1.54 0 0 0 0 2M334.9 68.1a1.71 1.71 0 0 0 2.2 0M334.9 65.5a1.71 1.71 0 0 1 2.2 0M334.9 65.9a1.42 1.42 0 0 0 0 1.8M335 68a1.54 1.54 0 0 0 2 0M335 65.6a1.54 1.54 0 0 1 2 0"/>
<path d="M335.1 67.9a1.42 1.42 0 0 0 1.8 0M335.1 65.7a1.42 1.42 0 0 1 1.8 0M337.1 65.9a1.42 1.42 0 0 1 0 1.8M337.2 65.8a1.54 1.54 0 0 1 0 2M337.3 65.7a1.71 1.71 0 0 1 0 2.2M337.4 65.6a1.84 1.84 0 0 1 0 2.4M337.5 65.5a2.01 2.01 0 0 1 0 2.6M337.6 65.4a2.14 2.14 0 0 1 0 2.7M337.7 65.3a2.31 2.31 0 0 1 0 2.9M338.4 63.6h.7M338.4 69.3h.7M338.4 63.5a.36 .36 0 0 0-.3 .4 .36 .36 0 0 0 .3 .3h.7"/>
<path d="M338.4 69.3a.36 .36 0 0 0-.3 .3 .36 .36 0 0 0 .3 .4h.7M339.1 63.5a.36 .36 0 0 1 .4 .4 .36 .36 0 0 1-.4 .3M339.1 69.3a.36 .36 0 0 1 .4 .3 .36 .36 0 0 1-.4 .4M340.5 62.5l.3 .4M340.8 62.9v7.8M340.8 70.7l-.3 .3"/>
<circle cx="324.7" cy="69" r=".36"/>
<circle cx="325.9" cy="65.5" r="1.21"/>
<circle cx="326.4" cy="69" r=".36"/>
<circle cx="329.8" cy="69" r=".36"/>
<circle cx="330.3" cy="65.5" r="1.21"/>
<circle cx="331.5" cy="69" r=".36"/>
</g>
<text font-size="7.2" x="28.4" y="26.1">NOTAS:</text>
<text font-size="7.2" fill="#00f" x="28.4" y="34.5">LINE: LEFT</text>
<text font-size="7.2" fill="#f00" x="28.4" y="42.8">LINE: RIGHT</text>
<text font-size="7.1" x="320.7" y="265.6">TUBAGEM</text>
<g font-size="5.7">
<text x="256.1" y="278.3">JC</text>
<text x="256.1" y="285.7">RA</text>
</g>
<g font-size="4.9">
<text x="309.7" y="287.2">1:75</text>
<text x="323.1" y="287.2">A3</text>
<text x="332.7" y="287.2">SAO-2026-0003-ESPL</text>
<text x="375.7" y="285.7">1º ENTREGA</text>
</g>
<g font-size="4">
<text x="317.6" y="26.3">LEGENDA:</text>
<text x="345.3" y="118.9">Abraçadeira T/</text>
<text x="345.2" y="123.6">Clip Vd 20</text>
</g>
<g font-size="4" fill="#808080">
<text x="215.9" y="72.8">CAFÉ</text>
<text x="243.5" y="145.7">PALCO</text>
<text x="148.2" y="162.4">ESPLANADA</text>
</g>
<g font-size="3.9">
<text x="43.3" y="9">1</text>
<text x="92" y="9">2</text>
<text x="140.8" y="9">3</text>
<text x="189.5" y="9">4</text>
<text x="238.3" y="9">5</text>
<text x="287" y="9">6</text>
<text x="335.7" y="9">7</text>
<text x="384.5" y="9">8</text>
<text x="16.2" y="34.6">A</text>
<text x="411.2" y="34.6">A</text>
<text x="345.2" y="39.2">SPEAKER (coluna):</text>
<text x="345.1" y="43.8">Elipse 6 Black / Fiji 6 Black</text>
<text x="345.1" y="48.5">BARATO</text>
<text x="367" y="48.5">/ CARO</text>
<text x="345.4" y="65.6">AMPLIFICADOR:</text>
<text x="345.1" y="70.2">Dayton 300</text>
<text x="16.2" y="80.7">B</text>
<text x="411.2" y="80.7">B</text>
<text x="345.2" y="93">SILVER COIL (bobine):</text>
<text x="345.1" y="97.6">BSAP100</text>
<text x="16" y="126.9">C</text>
<text x="411.1" y="126.9">C</text>
<text x="16" y="173">D</text>
<text x="411.1" y="173">D</text>
<text x="16.2" y="219.2">E</text>
<text x="411.2" y="219.2">E</text>
<text x="16.3" y="265.4">F</text>
<text x="411.3" y="265.4">F</text>
<text x="43.3" y="290.9">1</text>
<text x="92" y="290.9">2</text>
<text x="335.7" y="290.9">7</text>
<text x="384.5" y="290.9">8</text>
</g>
<g font-size="3.6">
<text x="301.5" y="144.3" transform="rotate(1 301.5 144.3)">DETALHE</text>
<text x="352.9" y="145" transform="rotate(1 352.9 145)">1:20</text>
</g>
<g font-size="2.4">
<text x="231" y="252.7">CONTRATADO:</text>
<text x="276" y="252.7">CLIENTE:</text>
<text x="321" y="252.7">TITULO DESENHO:</text>
<text x="340.4" y="275.4">REFERENCIAS GERAIS</text>
<text x="231" y="276.7">DESENHADO POR:</text>
<text x="309.4" y="279.7">ESCALA</text>
<text x="320.2" y="279.7">FORMATO</text>
<text x="333" y="279.7">NUMERO DESENHO</text>
<text x="376" y="279.7">REVISÃO</text>
<text x="399" y="279.7">FOLHA</text>
<text x="231" y="284.2">REVISTO POR:</text>
</g>
</svg>
